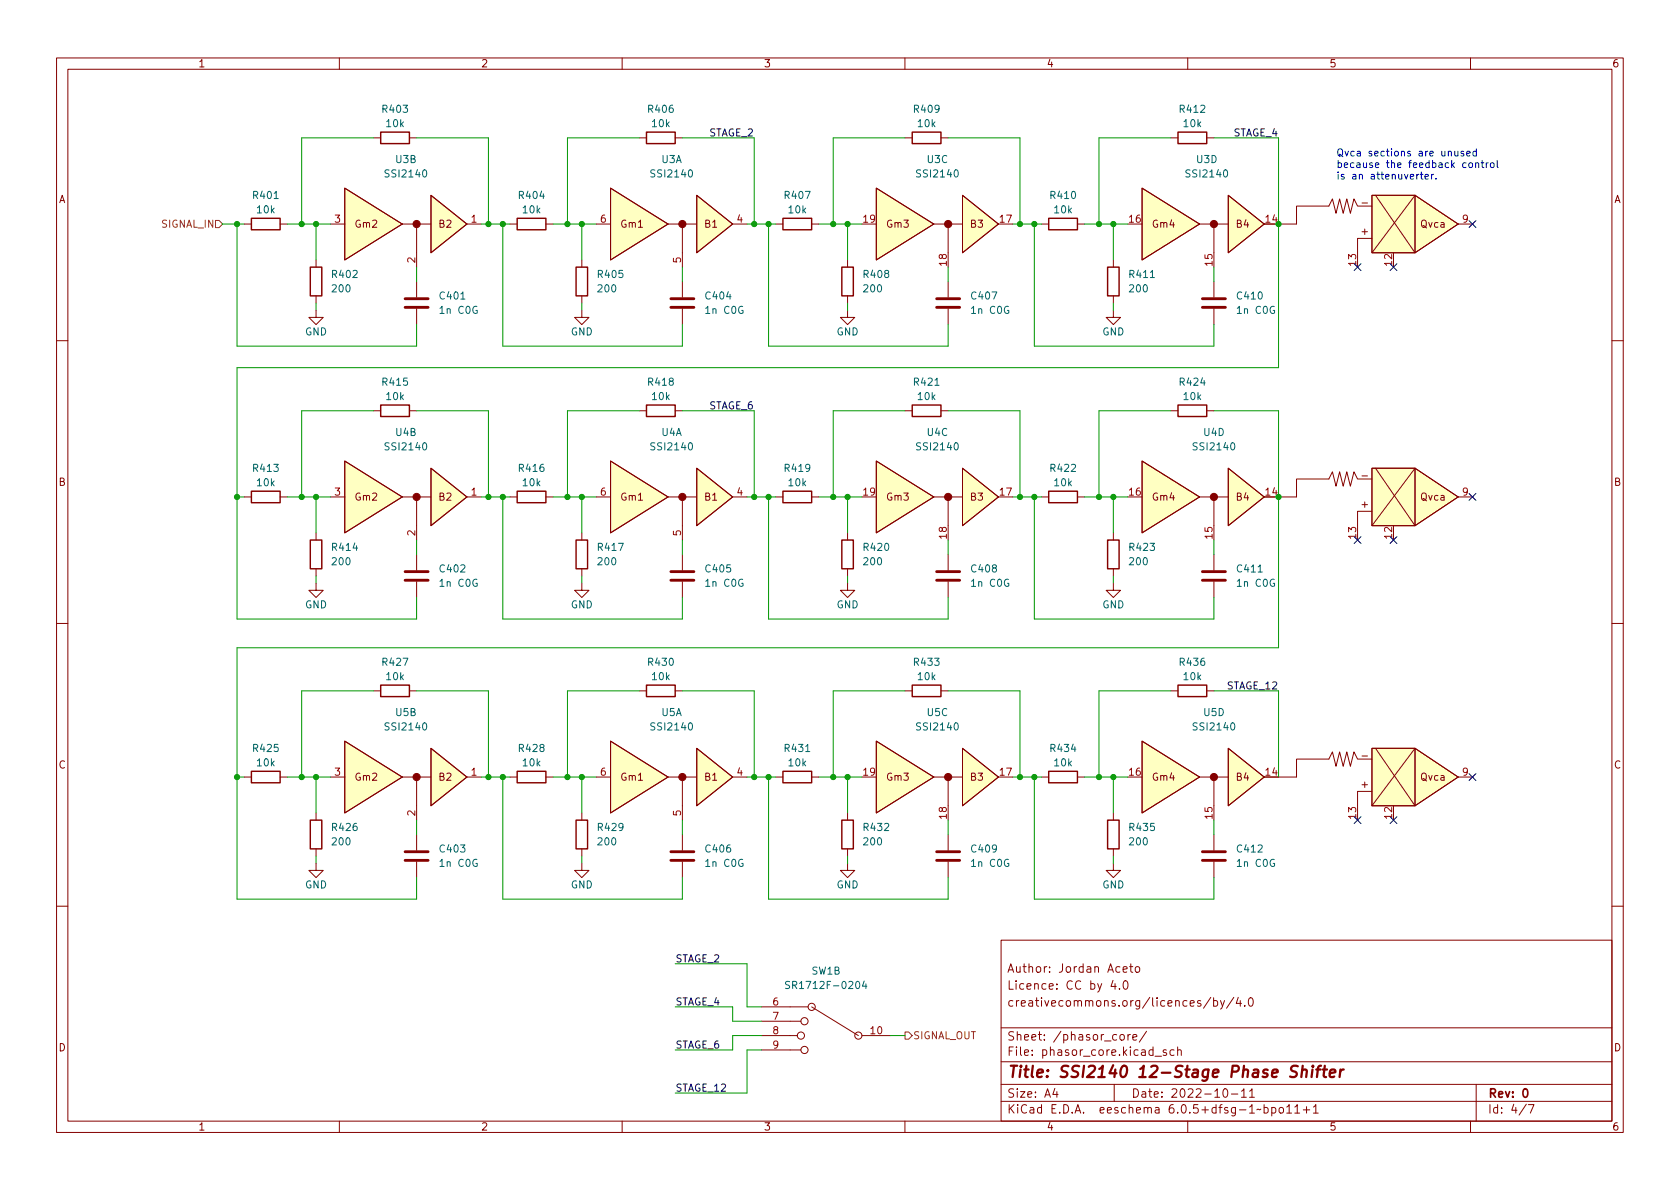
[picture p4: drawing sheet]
<svg xmlns="http://www.w3.org/2000/svg" width="297mm" height="210mm" viewBox="0 0 297 210" stroke-linecap="round" stroke-linejoin="round" font-family="sans-serif">
<g fill="none" stroke="#840000" stroke-width=".18">
<path d="M10 10.2h277v190.1h-277zM12 12.2h273v186.1h-273zM60 10.2v2M110 10.2v2M160 10.2v2M210 10.2v2M260 10.2v2M43.2 39.6h1.2M49.5 39.6h1.3M58.4 39.6h2.6M61 33.3l10.1 6.3-10.1 6.4zM66 24.4h1.3"/>
<path d="M71.1 39.6h2.6M72.4 24.4h1.3M76.2 34.5l6.3 5.1-6.3 5.1zM76.2 39.6h-2.5v7.6M82.5 39.6h2.6M90.2 39.6h1.2M96.5 39.6h1.3M105.4 39.6h2.5M107.9 33.3l10.2 6.3-10.2 6.4zM113 24.4h1.3M118.1 39.6h2.5M119.4 24.4h1.2"/>
<path d="M123.2 34.5l6.3 5.1-6.3 5.1zM123.2 39.6h-2.6v7.6M129.5 39.6h2.6M137.2 39.6h1.2M143.5 39.6h1.3M154.9 33.3l10.2 6.3-10.2 6.4zM160 24.4h1.3M165.1 39.6h2.5M166.4 24.4h1.2M170.2 34.5l6.3 5.1-6.3 5.1zM170.2 39.6h-2.6v5.1M184.1 39.6h1.3"/>
<path d="M190.5 39.6h1.3M201.9 33.3l10.2 6.3-10.2 6.4zM207 24.4h1.3M212.1 39.6h2.5M213.4 24.4h1.2M217.2 34.5l6.3 5.1-6.3 5.1zM217.2 39.6h-2.6v5.1M242.6 36.4h-2.6l-.6-1.2-.6 2.5-.7-2.5-.6 2.5-.6-2.5-.7 2.5-.6-2.5-.7 1.2h-5.7v3.2h-3.1M243.2 34.5l7 10.2h-7.6v-10.2h7.6l-7.6 10.2M250.2 34.5l7.6 5.1-7.6 5.1zM257.8 39.6h2.5M55.9 54.9v1.2h1.2l-1.2 1.3-1.3-1.3h1.3"/>
<path d="M55.9 46v1.2M55.9 52.3v1.3M73.7 49.8v2.8M73.7 54.6v2.8M102.9 54.9v1.2h1.2l-1.2 1.3-1.3-1.3h1.3M102.9 46v1.2M102.9 52.3v1.3M120.6 49.8v2.8M120.6 54.6v2.8M149.9 54.9v1.2h1.2l-1.2 1.3-1.3-1.3h1.3M149.9 46v1.2M149.9 52.3v1.3"/>
<path d="M167.6 49.8v2.8M167.6 54.6v2.8M196.8 54.9v1.2h1.3l-1.3 1.3-1.2-1.3h1.2M196.8 46v1.2M196.8 52.3v1.3M214.6 49.8v2.8M214.6 54.6v2.8M242.6 42.2h-2.6v2.5M10 60.2h2M66 72.6h1.3M72.4 72.6h1.3M113 72.6h1.3"/>
<path d="M119.4 72.6h1.2M160 72.6h1.3M166.4 72.6h1.2M207 72.6h1.3M213.4 72.6h1.2M285 60.2h2M43.2 87.9h1.2M49.5 87.9h1.3M55.9 94.2v1.3M58.4 87.9h2.6M61 81.5l10.1 6.4-10.1 6.3zM71.1 87.9h2.6"/>
<path d="M73.7 98v2.8M76.2 82.8l6.3 5.1-6.3 5.1zM76.2 87.9h-2.5v7.6M82.5 87.9h2.6M90.2 87.9h1.2M96.5 87.9h1.3M102.9 94.2v1.3M105.4 87.9h2.5M107.9 81.5l10.2 6.4-10.2 6.3zM118.1 87.9h2.5M120.6 98v2.8M123.2 82.8l6.3 5.1-6.3 5.1z"/>
<path d="M123.2 87.9h-2.6v7.6M129.5 87.9h2.6M137.2 87.9h1.2M143.5 87.9h1.3M149.9 94.2v1.3M154.9 81.5l10.2 6.4-10.2 6.3zM165.1 87.9h2.5M167.6 98v2.8M170.2 82.8l6.3 5.1-6.3 5.1zM170.2 87.9h-2.6v5.1M184.1 87.9h1.3M190.5 87.9h1.3"/>
<path d="M196.8 94.2v1.3M201.9 81.5l10.2 6.4-10.2 6.3zM212.1 87.9h2.5M214.6 98v2.8M217.2 82.8l6.3 5.1-6.3 5.1zM217.2 87.9h-2.6v5.1M242.6 84.7h-2.6l-.6-1.3-.6 2.6-.7-2.6-.6 2.6-.6-2.6-.7 2.6-.6-2.6-.7 1.3h-5.7v3.2h-3.1M242.6 90.4h-2.6v2.6M243.2 82.8l7 10.2h-7.6v-10.2h7.6l-7.6 10.2M250.2 82.8l7.6 5.1-7.6 5.1zM257.8 87.9h2.5M10 110.2h2"/>
<path d="M55.9 103.1v1.3h1.2l-1.2 1.3-1.3-1.3h1.3M55.9 100.6v1.2M73.7 102.9v2.8M102.9 103.1v1.3h1.2l-1.2 1.3-1.3-1.3h1.3M102.9 100.6v1.2M120.6 102.9v2.8M149.9 103.1v1.3h1.2l-1.2 1.3-1.3-1.3h1.3M149.9 100.6v1.2M167.6 102.9v2.8M196.8 103.1v1.3h1.3l-1.3 1.3-1.2-1.3h1.2M196.8 100.6v1.2M214.6 102.9v2.8"/>
<path d="M285 110.2h2M43.2 137.4h1.2M49.5 137.4h1.3M58.4 137.4h2.6M61 131.1l10.1 6.3-10.1 6.4zM66 122.2h1.3M71.1 137.4h2.6M72.4 122.2h1.3M76.2 132.3l6.3 5.1-6.3 5.1zM76.2 137.4h-2.5v7.6M82.5 137.4h2.6M90.2 137.4h1.2"/>
<path d="M96.5 137.4h1.3M105.4 137.4h2.5M107.9 131.1l10.2 6.3-10.2 6.4zM113 122.2h1.3M118.1 137.4h2.5M119.4 122.2h1.2M123.2 132.3l6.3 5.1-6.3 5.1zM123.2 137.4h-2.6v7.6M129.5 137.4h2.6M137.2 137.4h1.2M143.5 137.4h1.3M154.9 131.1l10.2 6.3-10.2 6.4z"/>
<path d="M160 122.2h1.3M165.1 137.4h2.5M166.4 122.2h1.2M170.2 132.3l6.3 5.1-6.3 5.1zM170.2 137.4h-2.6v5.1M184.1 137.4h1.3M190.5 137.4h1.3M201.9 131.1l10.2 6.3-10.2 6.4zM207 122.2h1.3M212.1 137.4h2.5M213.4 122.2h1.2M217.2 132.3l6.3 5.1-6.3 5.1z"/>
<path d="M217.2 137.4h-2.6v5.1M242.6 134.2h-2.6l-.6-1.2-.6 2.5-.7-2.5-.6 2.5-.6-2.5-.7 2.5-.6-2.5-.7 1.2h-5.7v3.2h-3.1M242.6 139.9h-2.6v2.6M243.2 132.3l7 10.2h-7.6v-10.2h7.6l-7.6 10.2M250.2 132.3l7.6 5.1-7.6 5.1zM257.8 137.4h2.5M55.9 152.6v1.3h1.2l-1.2 1.3-1.3-1.3h1.3M55.9 143.8v1.2M55.9 150.1v1.3M73.7 147.6v2.8M73.7 152.4v2.8M102.9 152.6v1.3h1.2l-1.2 1.3-1.3-1.3h1.3"/>
<path d="M102.9 143.8v1.2M102.9 150.1v1.3M120.6 147.6v2.8M120.6 152.4v2.8M149.9 152.6v1.3h1.2l-1.2 1.3-1.3-1.3h1.3M149.9 143.8v1.2M149.9 150.1v1.3M167.6 147.6v2.8M167.6 152.4v2.8M196.8 152.6v1.3h1.3l-1.3 1.3-1.2-1.3h1.2M196.8 143.8v1.2M196.8 150.1v1.3"/>
<path d="M214.6 147.6v2.8M214.6 152.4v2.8M10 160.2h2M134.6 178h8.3M143.5 178l8.3 5.1M177 166.3h108v32h-108zM196.8 173.4l-.4 1h1M197.1 173.9v1M197.9 174.8v.1M198.6 171.4l.7-.1-.1-.3-.4-.1-.2 .2v.8h.6M198.8 173.5l.1-.1a.81 .81 0 0 1 .6 .7 .81 .81 0 0 1-.3 .8h-.1a.81 .81 0 0 1-.6-.6 .81 .81 0 0 1 .3-.8zM199.7 170.9h.6"/>
<path d="M199.9 170.4v1.3l.4 .2M200.9 171l.3-.1 .3 .3v.4l-.3 .3h-.3l-.2-.3v-.4zM214.1 176.4l-1.3 1.9M214.6 177l.4-.1 .3 .3v.4l-.2 .3h-.5M214.6 176.4v1.5M215.8 176.9l.3 1M216.5 176.9l-.5 1.4-.2 .1M218.1 176.4l-1.2 1.9M218.9 176.4l-.3 1h.9M219.3 176.9v1M220.1 177.8v.1M220.9 176.6l.2-.2a.81 .81 0 0 1 .6 .7 .81 .81 0 0 1-.3 .8h-.2a.81 .81 0 0 1-.3-1.3z"/>
<path d="M285 160.2h2M60 198.3v2M110 198.3v2M134.6 185.7h7M134.6 180.6h7M134.6 183.1h6.4M152.4 183.1h5.1M160 198.3v2M177 194.8h108M177 191.8h108M177 187.8h108M177 181.8h108"/>
<path d="M186.5 192.5l-.4 1h1M186.9 193v1M197 191.8v3M198.1 183.1l.2-.2 .4 .2 .1 .5-.2 .3h-.3l-.2-.1zM199.4 182.9v1M199.9 182.9l-.3 .1-.2 .2M200.3 183.4l.7-.1-.1-.3-.4-.1-.2 .2 .1 .8h.5M202.7 182.4l-1.3 1.9M204.2 186.8h1.2M206.2 185.7l-.3-.1-.3 .2 .1 .3 .5 .1v.4h-.6M207.6 185.7l-.5-.1-.2 .3v.4l.1 .3h.6M208.2 185.8l.2-.2 .4 .1 .1 .9"/>
<path d="M208.2 185.1v1.5M210 198.3v2M216.4 192.6l.2-.1a.81 .81 0 0 1 .6 .7 .81 .81 0 0 1-.3 .8h-.2a.81 .81 0 0 1-.6-.6 .81 .81 0 0 1 .3-.8zM217.7 193.5h1.2M219.5 193l.4-.5v1.5M219.5 194h.9M220.9 193l.5-.5v1.5M220.9 194h.9M223.5 195.9l.4-.1 .3 .3v.4l-.1 .3h-.6M223.5 195.3v1.5M224.9 195.9l.4-.1 .3 .3v.4l-.2 .3h-.5M224.9 195.8v1.5"/>
<path d="M226.3 195.9l.3-.1 .3 .3v.4l-.3 .3h-.3l-.2-.3v-.4zM227.5 195.8l.4-.5v1.5M227.5 196.8h.9M228.9 195.8l.5-.5v1.5M228.9 196.8h.9M230.4 196.3h1.2M231 195.7v1.1M232.2 195.8l.4-.5v1.5M232.2 196.8h.9M260 198.3v2M261 191.8v6.5M269.9 195.3l-1.3 1.9"/>
<path d="M270.2 195.3h1l-.6 1.5"/>
<circle cx="143.5" cy="178" r=".63"/>
<circle cx="141.6" cy="183.1" r=".63"/>
<circle cx="142.2" cy="180.6" r=".63"/>
<circle cx="142.2" cy="185.7" r=".63"/>
<circle cx="151.8" cy="183.1" r=".63"/>
</g>
<path d="M269.4 192.7l.2-.2a.8 .8 0 0 1 .5 .8 .8 .8 0 0 1-.5 .7l-.2-.1-.1-.4z" fill="none" stroke="#840000" stroke-width=".3"/>
<path d="M229.5 188.6a.85 .85 0 0 0-1.1 .1 .45 .45 0 0 0 .2 .7l.4 .1a.49 .49 0 0 1 .3 .5 .49 .49 0 0 1-.5 .5l-.7-.1M230.2 189.3a.49 .49 0 0 1 .9 .1l-.2 1.1M230.3 188.5l-.2 2M232.1 189.1l-.2 1.4M232.1 188.5l-.1 .1 .1 .1 .1-.1-.1-.1v.2M232.7 189.1h.8M233.6 188.5l-.4 .1-.1 .1-.3 1.8M233.9 189.1h.7M234.2 188.5l-.2 1.7 .1 .2 .4 .1M235.1 189.8l1-.2-.1-.4-.1-.1-.6 .1-.2 1 .2 .3 .6-.1M237 189.1l-.2 1.4M237.6 189.1l-.4 .1-.2 .3" fill="none" stroke="#840000" stroke-width=".4"/>
<g fill="none" stroke="#840000" stroke-width=".25">
<path d="M44.4 38.6h5.1v2h-5.1zM67.3 23.4h5.1v2h-5.1zM91.4 38.6h5.1v2h-5.1zM114.3 23.4h5.1v2h-5.1zM138.4 38.6h5.1v2h-5.1zM161.3 23.4h5.1v2h-5.1zM185.4 38.6h5.1v2h-5.1zM208.3 23.4h5.1v2h-5.1zM54.9 47.2h2v5.1h-2zM101.9 47.2h2v5.1h-2zM148.8 47.2h2.1v5.1h-2.1zM195.8 47.2h2.1v5.1h-2.1z"/>
<path d="M67.3 71.6h5.1v2.1h-5.1zM114.3 71.6h5.1v2.1h-5.1zM161.3 71.6h5.1v2.1h-5.1zM208.3 71.6h5.1v2.1h-5.1zM44.4 86.9h5.1v2h-5.1zM54.9 95.5h2v5.1h-2zM91.4 86.9h5.1v2h-5.1zM101.9 95.5h2v5.1h-2zM138.4 86.9h5.1v2h-5.1zM148.8 95.5h2.1v5.1h-2.1zM185.4 86.9h5.1v2h-5.1zM195.8 95.5h2.1v5.1h-2.1z"/>
<path d="M44.4 136.4h5.1v2h-5.1zM67.3 121.2h5.1v2h-5.1zM91.4 136.4h5.1v2h-5.1zM114.3 121.2h5.1v2h-5.1zM138.4 136.4h5.1v2h-5.1zM161.3 121.2h5.1v2h-5.1zM185.4 136.4h5.1v2h-5.1zM208.3 121.2h5.1v2h-5.1zM54.9 145h2v5.1h-2zM101.9 145h2v5.1h-2zM148.8 145h2.1v5.1h-2.1zM195.8 145h2.1v5.1h-2.1z"/>
</g>
<g fill="none" stroke="#840000" stroke-width=".51">
<path d="M71.6 54.4h4.1M71.6 52.8h4.1M118.6 54.4h4.1M118.6 52.8h4.1M165.6 54.4h4.1M165.6 52.8h4.1M212.6 54.4h4.1M212.6 52.8h4.1M71.6 102.6h4.1M71.6 101.1h4.1M118.6 102.6h4.1M118.6 101.1h4.1"/>
<path d="M165.6 102.6h4.1M165.6 101.1h4.1M212.6 102.6h4.1M212.6 101.1h4.1M71.6 152.1h4.1M71.6 150.6h4.1M118.6 152.1h4.1M118.6 150.6h4.1M165.6 152.1h4.1M165.6 150.6h4.1M212.6 152.1h4.1M212.6 150.6h4.1"/>
</g>
<g fill="#ffffc2" stroke="#ffffc2" stroke-width=".18">
<path d="M61 131.1l10.1 6.3-10.1 6.4z"/>
<path d="M76.2 132.3l6.3 5.1-6.3 5.1z"/>
<path d="M154.9 131.1l10.2 6.3-10.2 6.4z"/>
<path d="M170.2 132.3l6.3 5.1-6.3 5.1z"/>
<path d="M154.9 81.5l10.2 6.4-10.2 6.3z"/>
<path d="M170.2 82.8l6.3 5.1-6.3 5.1z"/>
<path d="M154.9 33.3l10.2 6.3-10.2 6.4z"/>
<path d="M170.2 34.5l6.3 5.1-6.3 5.1z"/>
<path d="M107.9 33.3l10.2 6.3-10.2 6.4z"/>
<path d="M123.2 34.5l6.3 5.1-6.3 5.1z"/>
<path d="M61 33.3l10.1 6.3-10.1 6.4z"/>
<path d="M76.2 34.5l6.3 5.1-6.3 5.1z"/>
<path d="M61 81.5l10.1 6.4-10.1 6.3z"/>
<path d="M76.2 82.8l6.3 5.1-6.3 5.1z"/>
<path d="M107.9 81.5l10.2 6.4-10.2 6.3z"/>
<path d="M123.2 82.8l6.3 5.1-6.3 5.1z"/>
<path d="M107.9 131.1l10.2 6.3-10.2 6.4z"/>
<path d="M123.2 132.3l6.3 5.1-6.3 5.1z"/>
<path d="M201.9 131.1l10.2 6.3-10.2 6.4z"/>
<path d="M242.6 132.3h7.6v10.2h-7.6z"/>
<path d="M250.2 132.3l7.6 5.1-7.6 5.1z"/>
<path d="M217.2 132.3l6.3 5.1-6.3 5.1z"/>
<path d="M201.9 81.5l10.2 6.4-10.2 6.3z"/>
<path d="M242.6 82.8h7.6v10.2h-7.6z"/>
<path d="M250.2 82.8l7.6 5.1-7.6 5.1z"/>
<path d="M217.2 82.8l6.3 5.1-6.3 5.1z"/>
<path d="M201.9 33.3l10.2 6.3-10.2 6.4z"/>
<path d="M242.6 34.5h7.6v10.2h-7.6z"/>
<path d="M250.2 34.5l7.6 5.1-7.6 5.1z"/>
<path d="M217.2 34.5l6.3 5.1-6.3 5.1z"/>
</g>
<g fill="#840000" stroke="#840000" stroke-width=".18">
<circle cx="73.7" cy="137.4" r=".63"/>
<circle cx="167.6" cy="137.4" r=".63"/>
<circle cx="167.6" cy="87.9" r=".63"/>
<circle cx="167.6" cy="39.6" r=".63"/>
<circle cx="120.6" cy="39.6" r=".63"/>
<circle cx="73.7" cy="39.6" r=".63"/>
<circle cx="73.7" cy="87.9" r=".63"/>
<circle cx="120.6" cy="87.9" r=".63"/>
<circle cx="120.6" cy="137.4" r=".63"/>
<circle cx="214.6" cy="137.4" r=".63"/>
<circle cx="214.6" cy="87.9" r=".63"/>
<circle cx="214.6" cy="39.6" r=".63"/>
</g>
<path d="M139.6 173.6l-.5-.1-.2 .2v.3l.6 .3 .1 .3-.2 .2h-.5M152.8 173.5l-.3 .9h.8M153.1 174v.8" fill="none" stroke="#006464" stroke-width=".18"/>
<path d="M38.1 39h.6l.7 .6-.7 .7h-.6zM160 182.5h.7l.6 .6-.6 .7h-.7z" fill="none" stroke="#725600" stroke-width=".18"/>
<g fill="none" stroke="#0000c2" stroke-width=".18">
<path d="M250.9 30.8l-.4 .3M251.1 30.8h.5M251.3 30.4v1.1l.3 .2M252 31.3l.6-.2-.1-.2-.4-.1-.1 .2v.6h.5M253.1 30.8v.9M253.5 30.8l-.4 .3M253.9 31.6v.1M257.2 26.7l.1 .8 .3 .1 .2-.1M257.8 26.7v.9M258.8 26.8l-.3-.1-.2 .2 .1 .2 .4 .1v.3h-.5M259.3 27.2l.6-.2v-.2l-.4-.1-.2 .2 .1 .6h.5M259.8 28.9l.1-.1 .4 .1 .1 .5-.2 .2h-.3l-.1-.1z"/>
<path d="M260.9 28.9l.2-.1h.3l.1 .8M260.9 28.8v.8M261 26.8l-.3-.1-.3 .3 .1 .5h.5M261 26.3v1.3M261.9 28.8h.5M262.1 28.4v1.1l.3 .1M262.8 28.8v.8M263.1 28.8l-.3 .2M263.6 28.9l.2-.1 .3 .1 .1 .5-.1 .2h-.3l-.2-.1zM264.7 28.4v1.1l.2 .1"/>
</g>
<g fill="none" stroke="#009600" stroke-width=".18">
<path d="M39.4 39.6h3.8M41.9 39.6v21.6h31.8v-3.8M50.8 39.6h7.6M55.9 39.6v6.4M66 24.4h-12.7v15.2M73.7 24.4h12.7v15.2M85.1 39.6h5.1M88.9 39.6v21.6h31.7v-3.8M97.8 39.6h7.6M102.9 39.6v6.4M113 24.4h-12.7v15.2M120.6 24.4h12.7v15.2"/>
<path d="M132.1 39.6h5.1M135.9 39.6v21.6h31.7v-3.8M144.8 39.6h7.6M149.9 39.6v6.4M160 24.4h-12.7v15.2M167.6 24.4h12.7v15.2M179.1 39.6h5M182.9 39.6v21.6h31.7v-3.8M191.8 39.6h7.6M196.8 39.6v6.4M207 24.4h-12.7v15.2M214.6 24.4h11.5v40.6h-184.2v44.5h31.8v-3.8"/>
<path d="M55.9 53.6v1.3M73.7 47.2v2.6M102.9 53.6v1.3M120.6 47.2v2.6M149.9 53.6v1.3M167.6 47.2v2.6M196.8 53.6v1.3M214.6 47.2v2.6M66 72.6h-12.7v15.3M73.7 72.6h12.7v15.3M113 72.6h-12.7v15.3M120.6 72.6h12.7v15.3"/>
<path d="M160 72.6h-12.7v15.3M167.6 72.6h12.7v15.3M207 72.6h-12.7v15.3M214.6 72.6h11.5v41.9h-184.2v44.5h31.8v-3.8M41.9 87.9h1.3M50.8 87.9h7.6M55.9 87.9v6.3M73.7 95.5v2.5M85.1 87.9h5.1M88.9 87.9v21.6h31.7v-3.8M97.8 87.9h7.6M102.9 87.9v6.3"/>
<path d="M120.6 95.5v2.5M132.1 87.9h5.1M135.9 87.9v21.6h31.7v-3.8M144.8 87.9h7.6M149.9 87.9v6.3M167.6 95.5v2.5M179.1 87.9h5M182.9 87.9v21.6h31.7v-3.8M191.8 87.9h7.6M196.8 87.9v6.3M214.6 95.5v2.5M55.9 101.8v1.3"/>
<path d="M102.9 101.8v1.3M149.9 101.8v1.3M196.8 101.8v1.3M41.9 137.4h1.3M50.8 137.4h7.6M55.9 137.4v6.4M66 122.2h-12.7v15.2M73.7 122.2h12.7v15.2M85.1 137.4h5.1M88.9 137.4v21.6h31.7v-3.8M97.8 137.4h7.6M102.9 137.4v6.4"/>
<path d="M113 122.2h-12.7v15.2M120.6 122.2h12.7v15.2M132.1 137.4h5.1M135.9 137.4v21.6h31.7v-3.8M144.8 137.4h7.6M149.9 137.4v6.4M160 122.2h-12.7v15.2M167.6 122.2h12.7v15.2M179.1 137.4h5M182.9 137.4v21.6h31.7v-3.8M191.8 137.4h7.6M196.8 137.4v6.4"/>
<path d="M207 122.2h-12.7v15.2M214.6 122.2h11.5v15.2M55.9 151.4v1.2M73.7 145v2.6M102.9 151.4v1.2M120.6 145v2.6M149.9 151.4v1.2M167.6 145v2.6M196.8 151.4v1.2M214.6 145v2.6M119.4 170.4h12.7v7.6h2.5M119.4 178h10.1v2.6h5.1"/>
<path d="M134.6 183.1h-5.1v2.6h-10.1M134.6 185.7h-2.5v7.6h-12.7M157.5 183.1h2.5"/>
</g>
<g fill="none" stroke="#000084" stroke-width=".18">
<path d="M259.7 39l1.3 1.2M261 39l-1.3 1.2M239.4 46.6l1.2 1.2M240.6 46.6l-1.2 1.2M245.8 46.6l1.2 1.2M247 46.6l-1.2 1.2M239.4 94.9l1.2 1.2M240.6 94.9l-1.2 1.2M245.8 94.9l1.2 1.2M247 94.9l-1.2 1.2M259.7 87.3l1.3 1.2M261 87.3l-1.3 1.2"/>
<path d="M259.7 136.8l1.3 1.2M261 136.8l-1.3 1.2M239.4 144.4l1.2 1.2M240.6 144.4l-1.2 1.2M245.8 144.4l1.2 1.2M247 144.4l-1.2 1.2"/>
</g>
<g fill="#009600" stroke="#009600" stroke-width=".18">
<circle cx="196.8" cy="39.6" r=".46"/>
<circle cx="194.3" cy="39.6" r=".46"/>
<circle cx="226.1" cy="87.9" r=".46"/>
<circle cx="196.8" cy="87.9" r=".46"/>
<circle cx="226.1" cy="39.6" r=".46"/>
<circle cx="182.9" cy="87.9" r=".46"/>
<circle cx="194.3" cy="87.9" r=".46"/>
<circle cx="196.8" cy="137.4" r=".46"/>
<circle cx="182.9" cy="39.6" r=".46"/>
<circle cx="180.3" cy="39.6" r=".46"/>
<circle cx="147.3" cy="87.9" r=".46"/>
<circle cx="149.9" cy="87.9" r=".46"/>
<circle cx="147.3" cy="39.6" r=".46"/>
<circle cx="149.9" cy="39.6" r=".46"/>
<circle cx="180.3" cy="87.9" r=".46"/>
<circle cx="182.9" cy="137.4" r=".46"/>
<circle cx="194.3" cy="137.4" r=".46"/>
<circle cx="147.3" cy="137.4" r=".46"/>
<circle cx="149.9" cy="137.4" r=".46"/>
<circle cx="180.3" cy="137.4" r=".46"/>
<circle cx="53.3" cy="137.4" r=".46"/>
<circle cx="41.9" cy="137.4" r=".46"/>
<circle cx="100.3" cy="137.4" r=".46"/>
<circle cx="55.9" cy="137.4" r=".46"/>
<circle cx="86.4" cy="137.4" r=".46"/>
<circle cx="88.9" cy="137.4" r=".46"/>
<circle cx="102.9" cy="137.4" r=".46"/>
<circle cx="53.3" cy="87.9" r=".46"/>
<circle cx="41.9" cy="87.9" r=".46"/>
<circle cx="102.9" cy="87.9" r=".46"/>
<circle cx="100.3" cy="87.9" r=".46"/>
<circle cx="55.9" cy="87.9" r=".46"/>
<circle cx="133.3" cy="39.6" r=".46"/>
<circle cx="135.9" cy="39.6" r=".46"/>
<circle cx="133.3" cy="137.4" r=".46"/>
<circle cx="135.9" cy="137.4" r=".46"/>
<circle cx="88.9" cy="39.6" r=".46"/>
<circle cx="86.4" cy="39.6" r=".46"/>
<circle cx="100.3" cy="39.6" r=".46"/>
<circle cx="102.9" cy="39.6" r=".46"/>
<circle cx="55.9" cy="39.6" r=".46"/>
<circle cx="53.3" cy="39.6" r=".46"/>
<circle cx="41.9" cy="39.6" r=".46"/>
<circle cx="86.4" cy="87.9" r=".46"/>
<circle cx="88.9" cy="87.9" r=".46"/>
<circle cx="135.9" cy="87.9" r=".46"/>
<circle cx="133.3" cy="87.9" r=".46"/>
</g>
<text font-size="2.8" fill="#840000" x="178" y="190.6">Title: SSI2140 12-Stage Phase Shifter</text>
<g font-size="2.1" fill="#840000">
<text x="178" y="172">Author: Jordan Aceto</text>
<text x="178" y="178">creativecommons.org/licences/by/4.0</text>
<text x="178" y="175">Licence: CC by 4.0</text>
<text x="178" y="184">Sheet: /phasor_core/</text>
<text x="178" y="186.7">File: phasor_core.kicad_sch</text>
<text x="178" y="196.9">KiCad E.D.A. eeschema 6.0.5+dfsg-1~bpo11+1</text>
<text x="178" y="194.1">Size: A4</text>
<text x="200" y="194.1">Date: 2022-10-11</text>
<text x="263" y="194.1">Rev: 0</text>
<text x="263" y="196.9">Id: 4/7</text>
</g>
<g font-size="1.8" fill="#840000">
<text x="35" y="11.9">1</text>
<text x="85" y="11.9">2</text>
<text x="135" y="11.9">3</text>
<text x="185" y="11.9">4</text>
<text x="235" y="11.9">5</text>
<text x="285" y="11.9">6</text>
<text x="10.3" y="35.9">A</text>
<text x="285.3" y="35.9">A</text>
<text x="62.8" y="40.3">Gm2</text>
<text x="77.6" y="40.3">B2</text>
<text x="109.8" y="40.3">Gm1</text>
<text x="124.6" y="40.3">B1</text>
<text x="156.8" y="40.3">Gm3</text>
<text x="171.6" y="40.3">B3</text>
<text x="203.8" y="40.3">Gm4</text>
<text x="218.6" y="40.3">B4</text>
<text x="240.8" y="41.5">+</text>
<text x="241" y="36.4">-</text>
<text x="251.2" y="40.3">Qvca</text>
<text x="10.3" y="85.9">B</text>
<text x="62.8" y="88.5">Gm2</text>
<text x="77.6" y="88.5">B2</text>
<text x="109.8" y="88.5">Gm1</text>
<text x="124.6" y="88.5">B1</text>
<text x="156.8" y="88.5">Gm3</text>
<text x="171.6" y="88.5">B3</text>
<text x="203.8" y="88.5">Gm4</text>
<text x="218.6" y="88.5">B4</text>
<text x="240.8" y="89.8">+</text>
<text x="241" y="84.7">-</text>
<text x="251.2" y="88.5">Qvca</text>
<text x="285.3" y="85.9">B</text>
<text x="10.3" y="135.9">C</text>
<text x="241" y="134.2">-</text>
<text x="285.3" y="135.9">C</text>
<text x="62.8" y="138">Gm2</text>
<text x="77.6" y="138">B2</text>
<text x="109.8" y="138">Gm1</text>
<text x="124.6" y="138">B1</text>
<text x="156.8" y="138">Gm3</text>
<text x="171.6" y="138">B3</text>
<text x="203.8" y="138">Gm4</text>
<text x="218.6" y="138">B4</text>
<text x="240.8" y="139.3">+</text>
<text x="251.2" y="138">Qvca</text>
<text x="10.3" y="185.9">D</text>
<text x="285.3" y="185.9">D</text>
<text x="35" y="199.9">1</text>
<text x="85" y="199.9">2</text>
<text x="135" y="199.9">3</text>
<text x="185" y="199.9">4</text>
<text x="235" y="199.9">5</text>
<text x="285" y="199.9">6</text>
</g>
<g font-size="1.8" fill="#006464">
<text x="67.7" y="19.9">R403</text>
<text x="68.4" y="22.5">10k</text>
<text x="114.7" y="19.9">R406</text>
<text x="115.4" y="22.5">10k</text>
<text x="161.7" y="19.9">R409</text>
<text x="162.4" y="22.5">10k</text>
<text x="208.7" y="19.9">R412</text>
<text x="209.3" y="22.5">10k</text>
<text x="70" y="28.8">U3B</text>
<text x="117" y="28.8">U3A</text>
<text x="164" y="28.8">U3C</text>
<text x="211.6" y="28.8">U3D</text>
<text x="44.9" y="35.2">R401</text>
<text x="68.4" y="31.4">SSI2140</text>
<text x="91.9" y="35.2">R404</text>
<text x="115.4" y="31.4">SSI2140</text>
<text x="138.9" y="35.2">R407</text>
<text x="162.3" y="31.4">SSI2140</text>
<text x="185.8" y="35.2">R410</text>
<text x="210" y="31.4">SSI2140</text>
<text x="45.5" y="37.7">10k</text>
<text x="92.5" y="37.7">10k</text>
<text x="139.5" y="37.7">10k</text>
<text x="186.5" y="37.7">10k</text>
<text x="58.8" y="49.1">R402</text>
<text x="58.8" y="51.7">200</text>
<text x="77.9" y="53">C401</text>
<text x="105.8" y="49.1">R405</text>
<text x="105.8" y="51.7">200</text>
<text x="124.9" y="53">C404</text>
<text x="152.8" y="49.1">R408</text>
<text x="152.8" y="51.7">200</text>
<text x="171.9" y="53">C407</text>
<text x="199.8" y="49.1">R411</text>
<text x="199.8" y="51.7">200</text>
<text x="218.9" y="53">C410</text>
<text x="53.9" y="59.3">GND</text>
<text x="78" y="55.5">1n C0G</text>
<text x="100.9" y="59.3">GND</text>
<text x="125" y="55.5">1n C0G</text>
<text x="147.9" y="59.3">GND</text>
<text x="172" y="55.5">1n C0G</text>
<text x="194.9" y="59.3">GND</text>
<text x="219" y="55.5">1n C0G</text>
<text x="67.7" y="68.2">R415</text>
<text x="68.4" y="70.7">10k</text>
<text x="114.7" y="68.2">R418</text>
<text x="115.4" y="70.7">10k</text>
<text x="161.7" y="68.2">R421</text>
<text x="162.4" y="70.7">10k</text>
<text x="208.7" y="68.2">R424</text>
<text x="209.3" y="70.7">10k</text>
<text x="70" y="77.1">U4B</text>
<text x="117" y="77.1">U4A</text>
<text x="164" y="77.1">U4C</text>
<text x="212.9" y="77.1">U4D</text>
<text x="44.9" y="83.4">R413</text>
<text x="68.4" y="79.6">SSI2140</text>
<text x="91.9" y="83.4">R416</text>
<text x="115.4" y="79.6">SSI2140</text>
<text x="138.9" y="83.4">R419</text>
<text x="162.3" y="79.6">SSI2140</text>
<text x="185.8" y="83.4">R422</text>
<text x="211.2" y="79.6">SSI2140</text>
<text x="45.5" y="86">10k</text>
<text x="92.5" y="86">10k</text>
<text x="139.5" y="86">10k</text>
<text x="186.5" y="86">10k</text>
<text x="58.8" y="97.4">R414</text>
<text x="58.8" y="99.9">200</text>
<text x="77.9" y="101.2">C402</text>
<text x="105.8" y="97.4">R417</text>
<text x="105.8" y="99.9">200</text>
<text x="124.9" y="101.2">C405</text>
<text x="152.8" y="97.4">R420</text>
<text x="152.8" y="99.9">200</text>
<text x="171.9" y="101.2">C408</text>
<text x="199.8" y="97.4">R423</text>
<text x="199.8" y="99.9">200</text>
<text x="218.9" y="101.2">C411</text>
<text x="53.9" y="107.6">GND</text>
<text x="78" y="103.8">1n C0G</text>
<text x="100.9" y="107.6">GND</text>
<text x="125" y="103.8">1n C0G</text>
<text x="147.9" y="107.6">GND</text>
<text x="172" y="103.8">1n C0G</text>
<text x="194.9" y="107.6">GND</text>
<text x="219" y="103.8">1n C0G</text>
<text x="67.7" y="117.7">R427</text>
<text x="114.7" y="117.7">R430</text>
<text x="161.7" y="117.7">R433</text>
<text x="208.7" y="117.7">R436</text>
<text x="68.4" y="120.3">10k</text>
<text x="115.4" y="120.3">10k</text>
<text x="162.4" y="120.3">10k</text>
<text x="209.3" y="120.3">10k</text>
<text x="68.4" y="129.2">SSI2140</text>
<text x="70" y="126.6">U5B</text>
<text x="115.4" y="129.2">SSI2140</text>
<text x="117" y="126.6">U5A</text>
<text x="162.3" y="129.2">SSI2140</text>
<text x="164" y="126.6">U5C</text>
<text x="211.2" y="129.2">SSI2140</text>
<text x="212.9" y="126.6">U5D</text>
<text x="44.9" y="133">R425</text>
<text x="45.5" y="135.5">10k</text>
<text x="91.9" y="133">R428</text>
<text x="92.5" y="135.5">10k</text>
<text x="138.9" y="133">R431</text>
<text x="139.5" y="135.5">10k</text>
<text x="185.8" y="133">R434</text>
<text x="186.5" y="135.5">10k</text>
<text x="58.8" y="146.9">R426</text>
<text x="58.8" y="149.5">200</text>
<text x="105.8" y="146.9">R429</text>
<text x="105.8" y="149.5">200</text>
<text x="152.8" y="146.9">R432</text>
<text x="152.8" y="149.5">200</text>
<text x="199.8" y="146.9">R435</text>
<text x="199.8" y="149.5">200</text>
<text x="77.9" y="150.7">C403</text>
<text x="78" y="153.3">1n C0G</text>
<text x="124.9" y="150.7">C406</text>
<text x="125" y="153.3">1n C0G</text>
<text x="171.9" y="150.7">C409</text>
<text x="172" y="153.3">1n C0G</text>
<text x="218.9" y="150.7">C412</text>
<text x="219" y="153.3">1n C0G</text>
<text x="53.9" y="157.1">GND</text>
<text x="100.9" y="157.1">GND</text>
<text x="147.9" y="157.1">GND</text>
<text x="194.9" y="157.1">GND</text>
<text x="143.5" y="172.3">SW1B</text>
<text x="140.1" y="174.9">SR1712F-0204</text>
</g>
<g font-size="1.8" fill="#0f0f0f">
<text x="125.3" y="24.1">STAGE_2</text>
<text x="218" y="24.1">STAGE_4</text>
<text x="125.3" y="72.4">STAGE_6</text>
<text x="217" y="121.9">STAGE_12</text>
<text x="119.4" y="170.2">STAGE_2</text>
<text x="119.4" y="177.8">STAGE_4</text>
<text x="119.4" y="185.4">STAGE_6</text>
<text x="119.4" y="193">STAGE_12</text>
</g>
<g font-size="1.8" fill="#0000c2">
<text x="236.2" y="27.6">Qvca sections are unused</text>
<text x="236.2" y="29.7">because the feedback control</text>
<text x="236.2" y="31.7">is an attenuverter.</text>
</g>
<g font-size="1.8" fill="#725600">
<text x="28.6" y="40.3">SIGNAL_IN</text>
<text x="161.4" y="183.8">SIGNAL_OUT</text>
</g>
<g font-size="1.8" fill="#a90000">
<text x="59.2" y="39.4">3</text>
<text x="83.3" y="39.4">1</text>
<text x="106.2" y="39.4">6</text>
<text x="130.3" y="39.4">4</text>
<text x="152.7" y="39.4">19</text>
<text x="176.8" y="39.4">17</text>
<text x="199.7" y="39.4">16</text>
<text x="223.8" y="39.4">14</text>
<text x="258.6" y="39.4">9</text>
<text x="73.4" y="46.5" transform="rotate(-90 73.4 46.5)">2</text>
<text x="120.4" y="46.5" transform="rotate(-90 120.4 46.5)">5</text>
<text x="167.4" y="47" transform="rotate(-90 167.4 47)">18</text>
<text x="214.4" y="47" transform="rotate(-90 214.4 47)">15</text>
<text x="239.8" y="47" transform="rotate(-90 239.8 47)">13</text>
<text x="246.1" y="47" transform="rotate(-90 246.1 47)">12</text>
<text x="59.2" y="87.6">3</text>
<text x="83.3" y="87.6">1</text>
<text x="106.2" y="87.6">6</text>
<text x="130.3" y="87.6">4</text>
<text x="152.7" y="87.6">19</text>
<text x="176.8" y="87.6">17</text>
<text x="199.7" y="87.6">16</text>
<text x="223.8" y="87.6">14</text>
<text x="258.6" y="87.6">9</text>
<text x="73.4" y="94.7" transform="rotate(-90 73.4 94.7)">2</text>
<text x="120.4" y="94.7" transform="rotate(-90 120.4 94.7)">5</text>
<text x="167.4" y="95.2" transform="rotate(-90 167.4 95.2)">18</text>
<text x="214.4" y="95.2" transform="rotate(-90 214.4 95.2)">15</text>
<text x="239.8" y="95.2" transform="rotate(-90 239.8 95.2)">13</text>
<text x="246.1" y="95.2" transform="rotate(-90 246.1 95.2)">12</text>
<text x="59.2" y="137.2">3</text>
<text x="83.3" y="137.2">1</text>
<text x="106.2" y="137.2">6</text>
<text x="130.3" y="137.2">4</text>
<text x="152.7" y="137.2">19</text>
<text x="176.8" y="137.2">17</text>
<text x="199.7" y="137.2">16</text>
<text x="223.8" y="137.2">14</text>
<text x="258.6" y="137.2">9</text>
<text x="73.4" y="144.3" transform="rotate(-90 73.4 144.3)">2</text>
<text x="120.4" y="144.3" transform="rotate(-90 120.4 144.3)">5</text>
<text x="167.4" y="144.7" transform="rotate(-90 167.4 144.7)">18</text>
<text x="214.4" y="144.7" transform="rotate(-90 214.4 144.7)">15</text>
<text x="239.8" y="144.7" transform="rotate(-90 239.8 144.7)">13</text>
<text x="246.1" y="144.7" transform="rotate(-90 246.1 144.7)">12</text>
<text x="136.7" y="177.8">6</text>
<text x="136.7" y="180.3">7</text>
<text x="136.7" y="182.9">8</text>
<text x="136.7" y="185.4">9</text>
<text x="154" y="182.9">10</text>
</g>
</svg>
